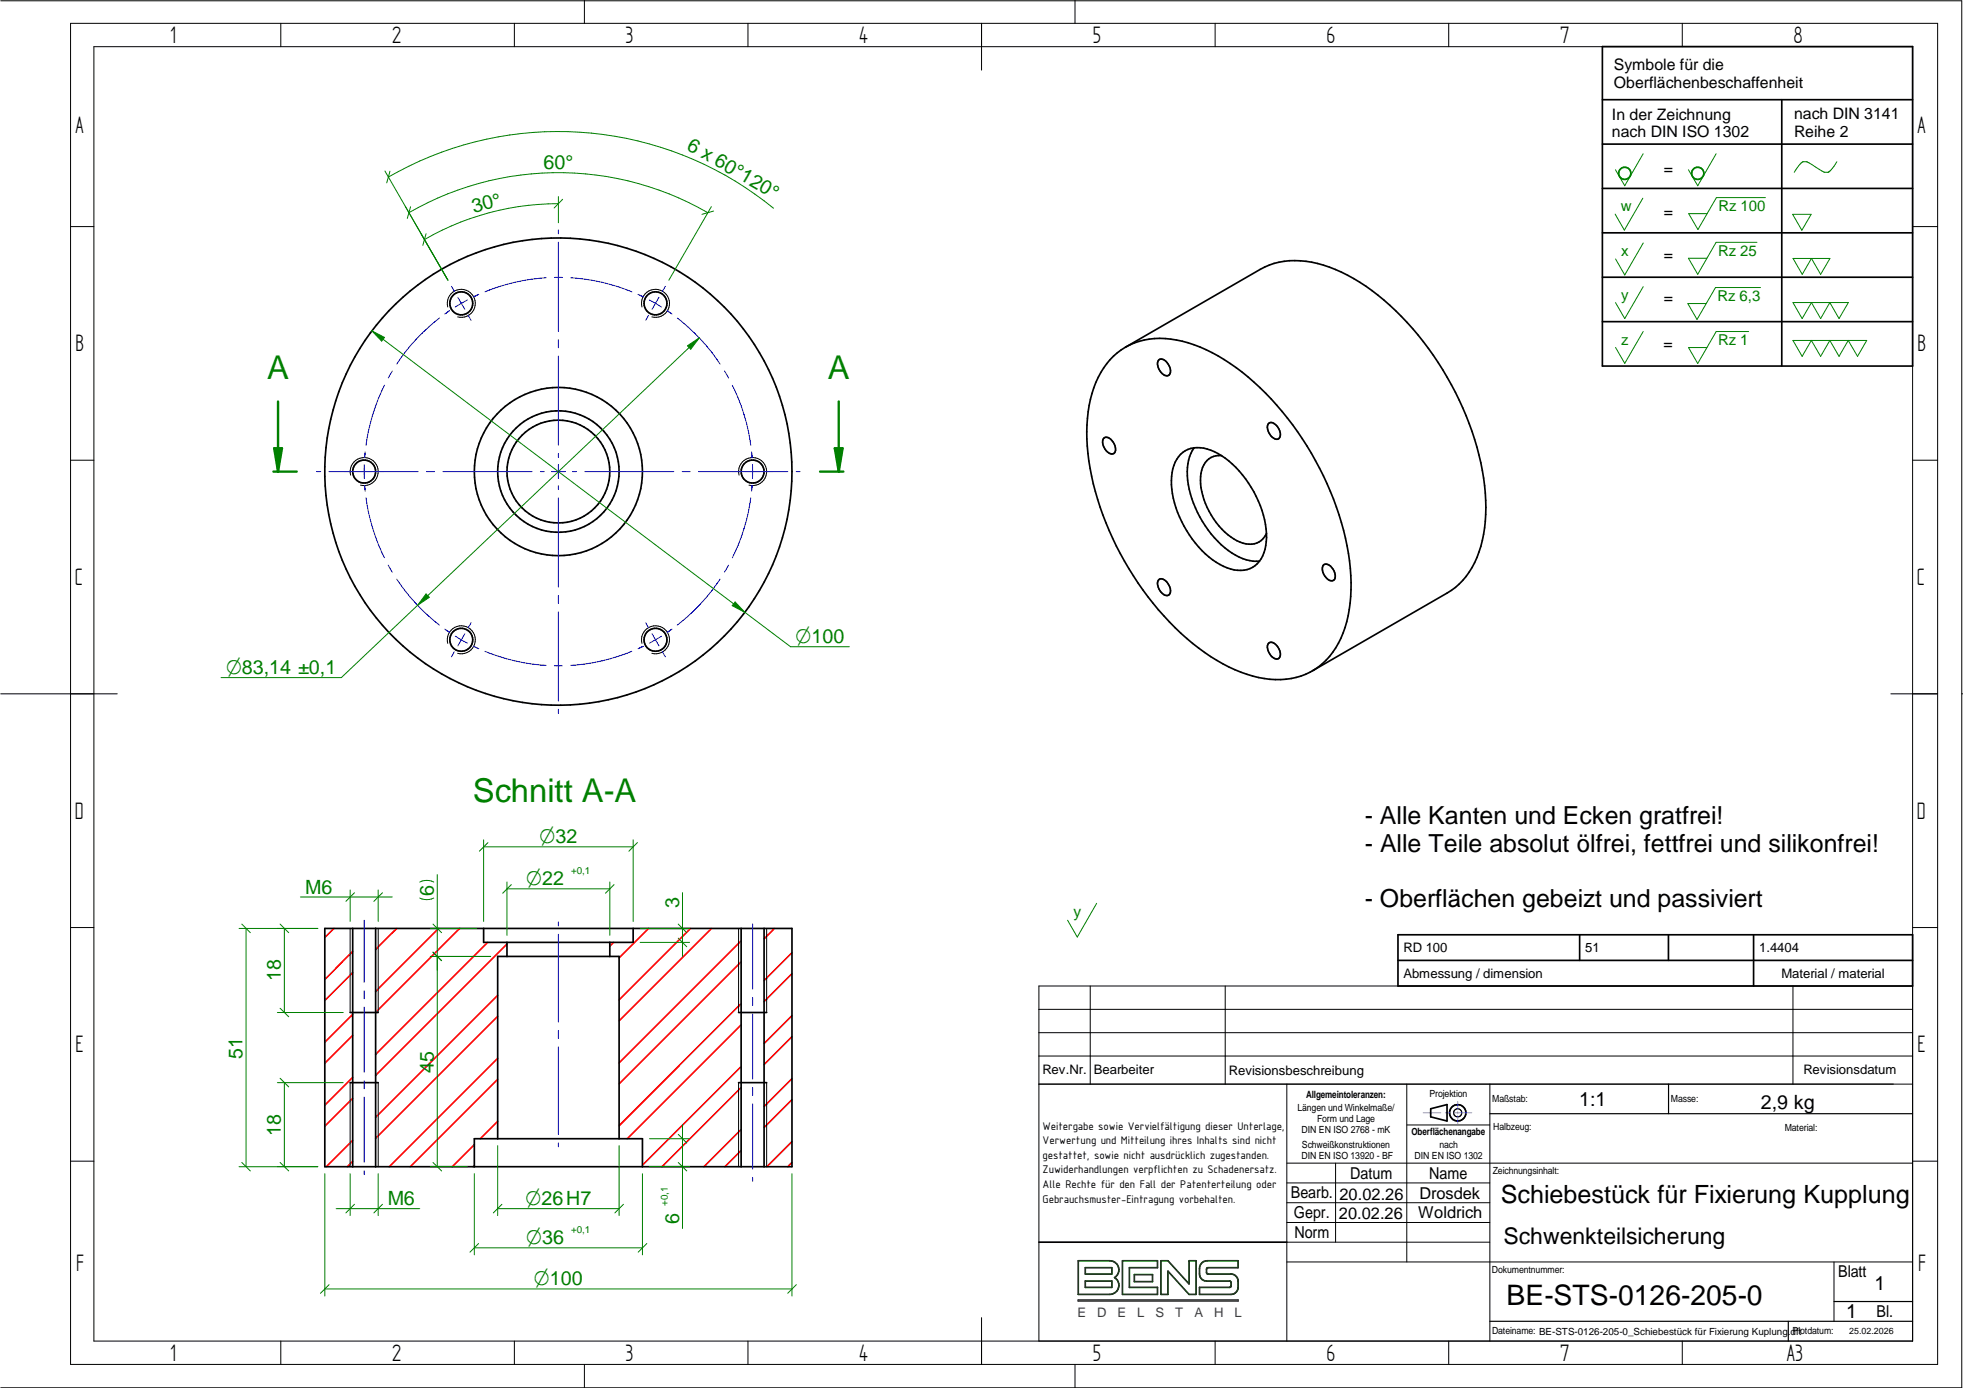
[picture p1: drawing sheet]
<svg xmlns="http://www.w3.org/2000/svg" width="420mm" height="297mm" viewBox="0 0 420 297" stroke-linecap="round" stroke-linejoin="round" font-family="sans-serif">
<g fill="none" stroke="#000" stroke-width=".21">
<path d="M.2 .2h419.7v296.8h-419.7M15.1 5h399.6v287h-399.6zM20.1 10h389.3v277h-389.3zM60.1 5v5M110.1 5v5M125.1 0v5M160.1 5v5M210.1 5v10M230.1 0v5M260.1 5v5M310.1 5v5M360.1 5v5"/>
<path d="M15.1 48.5h5M409.4 48.5h5.3M95.8 65.7a3 3 0 0 1 2.7-3.8 3 3 0 0 1 3.2 3.3 3 3 0 0 1-3.8 2.6M137.4 65.7a3 3 0 0 1 2.6-3.8 3 3 0 0 1 3.3 3.3 3 3 0 0 1-3.8 2.6M15.1 98.5h5M409.4 98.5h5.3M75 101.7a3 3 0 0 1 2.7-3.8 3 3 0 0 1 3.3 3.3 3 3 0 0 1-3.8 2.6M158.2 101.7a3 3 0 0 1 2.6-3.8 3 3 0 0 1 3.3 3.3 3 3 0 0 1-3.8 2.6M95.8 137.7a3 3 0 0 1 2.7-3.8 3 3 0 0 1 3.2 3.3 3 3 0 0 1-3.8 2.6M137.4 137.7a3 3 0 0 1 2.6-3.8 3 3 0 0 1 3.3 3.3 3 3 0 0 1-3.8 2.6M.2 148.5h24.9M404.7 148.5h10"/>
<path d="M419.9 148.5h.2M15.1 198.5h5M409.4 198.5h5.3M222.4 216h187M233.4 211v21M262.2 211v21M383.8 211v21M409.4 211h-187v76M222.4 232h187M222.4 226h187M222.4 221h187M275.4 232v55"/>
<path d="M301.1 232v38.1M318.9 232v55M15.1 248.5h5M275.4 253.2h43.5M275.4 257.4h43.5M275.4 248.9h134M285.9 248.9v16.9M301.1 240.7h17.8M409.4 248.5h5.3M275.4 270.1h134M275.4 261.6h43.5M275.4 265.8h43.5"/>
<path d="M392.5 270.1v12.7M60.1 287v5M110.1 287v5M125.1 292v5M160.1 287v5M210.1 282v10M230.1 292v5M260.1 287v5M310.1 287v5M360.1 287v5"/>
</g>
<g fill="none" stroke="#000" stroke-width=".25">
<path d="M318.9 238.3h90.5M357.1 232v6.3M392.5 278.5h16.9M318.9 282.8h90.5M382.8 282.8v4.2"/>
<circle cx="312" cy="238.1" r=".87"/>
</g>
<g fill="none" stroke="#000" stroke-width=".36">
<path d="M343 10h66.4v68.3h-66.4zM343 30.8h66.4M343 21.3h66.4M381.4 21.3v57M343 40.3h66.4M343 49.8h66.4M343 59.3h66.4M343 68.8h66.4M299.2 200h110.2v11h-110.2zM299.2 205.5h110.2M338.1 200v5.5M357.1 200v5.5"/>
<path d="M375.3 200v11M306.2 237.3l3.5-.9v3.5l-3.5-.9zM222.4 265.8h53"/>
<circle cx="98.7" cy="64.9" r="2.46"/>
<circle cx="140.3" cy="64.9" r="2.46"/>
<circle cx="77.9" cy="100.9" r="2.46"/>
<circle cx="119.5" cy="100.9" r="18"/>
<circle cx="119.5" cy="100.9" r="13"/>
<circle cx="119.5" cy="100.9" r="50"/>
<circle cx="119.5" cy="100.9" r="11"/>
<circle cx="161.1" cy="100.9" r="2.45"/>
<circle cx="98.7" cy="136.9" r="2.46"/>
<circle cx="140.3" cy="136.9" r="2.46"/>
<circle cx="312" cy="238.2" r="1.75"/>
</g>
<path d="M304.6 238.1h3.8M309.4 238.1h.9M311.2 238.1h3.8M312 235.7v1.8M312 237.9v.4M312 238.8v1.8" fill="none" stroke="#229aff" stroke-width=".21"/>
<path d="M230.8 269.8h6.7a1.94 1.94 0 0 1 1.9 1.4 1.94 1.94 0 0 1-.8 2.2 1.95 1.95 0 0 1 .8 2.2 1.95 1.95 0 0 1-1.9 1.4h-6.7zM232.3 274.2h5.7v1.3h-5.7zM232.3 271.3h5.7v1.3h-5.7zM240.3 269.8h7.4v1.5h-6v4.2h6v1.5h-7.4zM242.8 272.8h3.9v1.5h-3.9zM248.5 269.8h1.5l4.5 5v-5h1.5v7.2h-1.5l-4.5-5v5h-1.5zM257.1 270.4a1.55 1.55 0 0 1 1.3-.6h6.6v1.5h-6.5l-.3 .3v.8l.3 .2h5l.6 .2 .6 .4a2.72 2.72 0 0 1 .3 2.3l-.3 .9-.9 .6h-7.1v-1.5h6.5l.3-.3v-.8l-.3-.2h-5l-.6-.2-.5-.4a3.4 3.4 0 0 1-.2-2.9z" fill="none" stroke="#004000" stroke-width=".36"/>
<path d="M230.8 278.2h34.2v.2h-34.2z" fill="none" stroke="#3f3f3f" stroke-width=".36"/>
<g fill="none" stroke="#008000" stroke-width=".21">
<path d="M351.7 32.9l-3.9 6.9-2-3.5M367.3 32.9l-3.9 6.9-2-3.5M393.2 34.6a5.2 5.2 0 0 1-1.9 2.3l-.9-.1-3.5-2.1a1.43 1.43 0 0 0-1.9 .8l-1 1.4M351.6 42.4l-3.9 6.9-2-3.5M351.7 52l-3.9 6.8-2-3.4M376.1 51.9h-8.8l-3.9 6.8-2-3.4h3.9M377.9 42.3h-10.5l-4 6.8-1.9-3.4h3.9M383.7 45.9h4l-2 3.4zM383.8 55.3h7.9l-2 3.4-2-3.4-1.9 3.4zM351.7 61.3l-3.9 6.9-2-3.4M351.7 70.9l-3.9 6.9-2-3.4M374.3 71h-7l-3.9 6.8-2-3.4h3.9"/>
<path d="M376.8 61.5h-9.6l-4 6.9-1.9-3.4h3.9M383.8 64.7h11.8l-2 3.5-1.9-3.5-2 3.5-2-3.5-2 3.5zM383.8 72.9h15.8l-2 3.4-2-3.4-2 3.4-1.9-3.4-2 3.4-2-3.4-2 3.4zM234.7 193.3l-4.1 7.2-2.1-3.6"/>
</g>
<g fill="none" stroke="#008000" stroke-width=".36">
<circle cx="347.8" cy="37.1" r="1.3"/>
<circle cx="363.4" cy="37.1" r="1.3"/>
</g>
<path d="M59.5 85.9v15h4M175.5 100.9h4" fill="none" stroke="#008000" stroke-width=".51"/>
<path d="M58.7 95.9h1.7l-.9 5z" fill="#008000"/>
<path d="M58.7 95.9h1.7l-.9 5zM179.5 85.9v15" fill="none" stroke="#008000" stroke-width=".51"/>
<path d="M178.7 95.9h1.6l-.8 5z" fill="#008000"/>
<path d="M178.7 95.9h1.6l-.8 5zM58.5 100.9h1M179.5 100.9h1" fill="none" stroke="#008000" stroke-width=".51"/>
<g fill="none" stroke="#f00" stroke-width=".36">
<path d="M71.5 198.7l-2 1.9M80.4 198.7h.1M84.9 198.7l-4.5 4.5M93.9 198.7l-13.5 13.5M98.4 198.7l-18 18M138.8 198.7l-6.3 6.3M147.8 198.7l-15.3 15.3M152.3 198.7l-19.8 19.7M165.7 198.7l-2.2 2.2M75.5 217.1l-6 6M75.5 208.1l-6 6M75.5 203.6l-6 6"/>
<path d="M104.4 201.7l-24 24M106.5 217.5l-26.1 26.1M106.5 213l-26.1 26.1M108.5 202l-28.1 28.1M131.3 201.7l-.8 .8M158.6 214.8l-26.1 26.1M158.6 201.3l-26.1 26.1M158.6 219.3l-24.4 24.4M158.6 205.8l-26.1 26.1M169.5 208.4l-6 6M169.5 203.9l-6 6M169.5 217.4l-6 5.9"/>
<path d="M75.5 235.1l-6 5.9M75.5 230.6l-6 5.9M75.5 221.6l-6 6M106.5 226.5l-23.2 23.2M106.5 231l-18.7 18.7M106.5 240l-3.7 3.7M158.6 228.3l-21.1 21.1M158.6 232.7l-16.9 17M169.5 221.8l-6 6M169.5 235.3l-6 6M169.5 230.8l-6 6M75.5 248.5l-1.2 1.2"/>
<path d="M75.5 244.1l-5.6 5.6M101.5 249.4l-.2 .3M101.5 245l-4.7 4.7M158.6 241.7l-7.9 8M158.6 246.2l-3.4 3.5M169.5 244.3l-5.4 5.4M169.5 248.8l-.9 .9"/>
</g>
<g fill="none" stroke="#000" stroke-width=".36">
<path d="M69.5 198.7h100v51h-100zM75.5 198.7v51M80.4 198.7v51M135.5 198.7v3h-32v-3M158.6 198.7v51M163.5 198.7v51M74.9 216.7h6.1M108.5 201.7v3M130.5 201.7v3M158.1 216.7h6M74.9 231.7h6.1M158.1 231.7h6"/>
<path d="M132.5 243.7v-39h-26v39M137.5 249.7v-6h-36v6"/>
</g>
<path d="M74.9 198.7v18M81 198.7v18M158.1 198.7v18M164.1 198.7v18M74.9 231.7v18M81 231.7v18M158.1 231.7v18M164.1 231.7v18" fill="none" stroke="#000" stroke-width=".21"/>
<g fill="none" stroke="#008000" stroke-width=".21">
<path d="M82.4 36.6l13.5 23.4M83.1 37.9a72.8 72.8 0 0 1 82.5 6.7M83.5 36.6l-.7 2.5M87.5 45.5a64 64 0 0 1 64 0M87.9 44.3l-.7 2.5M91.2 50l-.7 2.5M119.5 42.1v5.6M119.5 43.6a57.1 57.1 0 0 0-28.6 7.7M120.4 42.7l-1.8 1.8M152.3 44.2l-9.1 15.8M152.7 45.2l-2.4 .7M79.6 70.8l2.7 1.4-.6 .8z"/>
<path d="M79.6 70.8l89.6 67.6h12.6M103.5 179.7v17.5M135.5 179.7v17.5M51.2 198.7h16.8M51.8 197.8l1.8 1.8M52.7 198.7v51M60 197.8l1.8 1.8M60.9 198.7v18M64.3 192h19.7M74.9 190.5v6.7M75.9 191.1l-1.9 1.8M81 190.5v6.7"/>
<path d="M81.9 191.1l-1.9 1.8M89.8 188.8l1-.4a3.3 3.3 0 0 1 2 .4M89.8 192.2l1.5 .3 1.5-.3M92.1 198.7h9.9M92.7 197.8l1.8 1.8M93.6 187.2v62.5M103.5 181.2h32M104.4 180.3l-1.8 1.9M108.5 190.2h22M108.5 188.7v11.5M109.4 189.3l-1.8 1.9M130.5 188.7v11.5"/>
<path d="M131.4 189.3l-1.8 1.9M136.4 180.3l-1.8 1.9M137 198.7h10.6M145.2 197.8l1.8 1.8M146.1 191v13.7M59.4 216.7h14.1M60 215.8l1.8 1.8M92.1 204.7h12.9M92.7 203.8l1.8 1.8M137 201.7h10.6M145.2 200.8l1.8 1.8M59.4 231.7h14.1"/>
<path d="M60 230.8l1.8 1.8M60.9 231.7v18M51.2 249.7h16.8M51.8 248.8l1.8 1.8M60 248.8l1.8 1.8M69.5 251.2v26.1M72 258.7h17.8M74.9 251.2v8.9M75.9 257.7l-1.9 1.9M81 251.2v8.9M81.9 257.7l-1.9 1.9M92.1 249.7h7.9"/>
<path d="M92.7 248.8l1.8 1.8M101.5 251.2v17.3M106.5 258.7h26M106.5 245.2v14.9M107.4 257.7l-1.8 1.9M132.5 245.2v14.9M133.4 257.7l-1.8 1.9M137.5 251.2v17.3M139 249.7h8.6M139 243.7h8.6M145.2 242.8l1.8 1.8M145.2 248.8l1.8 1.8"/>
<path d="M146.1 240.7v22.2M169.5 251.2v26.1M69.5 275.8h100M70.4 274.9l-1.8 1.9M101.5 267h36M102.4 266.1l-1.8 1.9M138.4 266.1l-1.8 1.9M170.4 274.9l-1.8 1.9"/>
</g>
<g fill="none" stroke="#00f" stroke-width=".21">
<path d="M116.9 59.4a41.7 41.7 0 0 0-13.1 3M119.5 49.2v.8M119.5 51.8v19.1M120.4 59.4h-1.7M122.2 59.4a40.9 40.9 0 0 1 13 3.1M84 79.4l-.9 1.5M94.1 68.1a40.4 40.4 0 0 0-9.2 9.8M95.5 67l.7-.5-1 .7M96.6 61.3l.6 1M98 63.6l1.5 2.6M100 64.2l-2.6 1.5M100.2 67.5l.6 1.1"/>
<path d="M102.5 63l-1.1 .5 .8-.4M119.5 72.7v1.7M119.5 76.2v19.1M136.6 63l1.1 .5-.8-.3M138.8 67.5l-.6 1.1M139 64.2l2.6 1.5M141 63.6l-1.4 2.6M142.4 61.3l-.6 1M143.6 67l-.8-.5 1 .7M145 68.1a40.5 40.5 0 0 1 9.1 9.8M155.1 79.4l.8 1.5M78 99.4v3"/>
<path d="M78.2 96.7l-.1 1.2v-.9M82.3 82.4a41.1 41.1 0 0 0-4 12.9M119.5 97.1v.8M119.5 99.4v3M156.7 82.5a40.7 40.7 0 0 1 4 12.8M160.9 96.7l.1 1.2-.1-.8M161.1 99.4v3M67.8 100.9h.9M70.4 100.9h19.1M78.1 104.8v-.9l.1 1.2M78.3 106.5a40.8 40.8 0 0 0 4 12.9M91.3 100.9h1.7"/>
<path d="M94.8 100.9h19.1M115.7 100.9h.8M118 100.9h3M119.5 103.9v.9M119.5 106.6v19M122.5 100.9h.9M125.1 100.9h19.1M146 100.9h1.8M149.5 100.9h19.1M160.7 106.6a41.2 41.2 0 0 1-4 12.8M160.9 104.8l.1-.9-.1 1.2M170.4 100.9h.9"/>
<path d="M83.1 120.9l.9 1.5M84.9 123.9a41.5 41.5 0 0 0 9.2 9.9M95.2 134.6l1 .7-.7-.5M97.2 139.5l-.6 1.1M97.4 136.1l2.6 1.5M99.5 135.6l-1.5 2.6M100.8 133.3l-.6 1M101.4 138.3l1.1 .5M103.8 139.4a40.5 40.5 0 0 0 13.1 3M119.5 127.4v1.7M119.5 130.9v19.1M135.2 139.4a39.8 39.8 0 0 1-13.1 3"/>
<path d="M136.9 138.7l.8-.4-1.1 .5M138.2 133.3l.6 1M139.6 135.6l1.4 2.6M141.6 136.1l-2.6 1.5M141.8 139.5l.6 1.1M143.8 134.6l-1 .7 .7-.5M154.1 124a40.8 40.8 0 0 1-9.1 9.8M155.9 120.9l-.8 1.5M119.5 151.8v.9M120.4 142.5h-1.8M119.5 197.3v.9M119.5 199.9v18.8"/>
<path d="M119.5 220.5v1.7M119.5 224v18.8M119.5 244.6v.8"/>
</g>
<path d="M79.6 70.8l2.7 1.4-.6 .8z" fill="#008000"/>
<path d="M157.3 128.8l2.1 2.2-2.7-1.4z" fill="none" stroke="#008000" stroke-width=".21"/>
<path d="M157.3 128.8l2.1 2.2-2.7-1.4z" fill="#008000"/>
<path d="M147.1 74l2.6-1.7-1.9 2.4zM149.7 72.3l-76.6 72.7h-25.8" fill="none" stroke="#008000" stroke-width=".21"/>
<path d="M147.1 74l2.6-1.7-1.9 2.4z" fill="#008000"/>
<path d="M91.2 127.1l.7 .7-2.5 1.7z" fill="none" stroke="#008000" stroke-width=".21"/>
<path d="M91.2 127.1l.7 .7-2.5 1.7z" fill="#008000"/>
<path d="M238.3 76.2l2.6-1.9 28.9-16.7a16.7 16.7 0 0 1 13.5-.9 42.1 42.1 0 0 1 17.9 12.3 64.9 64.9 0 0 1 16.6 34.9 29.3 29.3 0 0 1-2.7 17.6 14.6 14.6 0 0 1-5.4 5.4l-29.3 16.9a17.7 17.7 0 0 1-14.8 0 46.9 46.9 0 0 1-18.8-14.7 63.9 63.9 0 0 1-14.1-33.6 26.9 26.9 0 0 1 3.5-16.8zM240.9 74.3a16.7 16.7 0 0 1 13.4-.9 44.4 44.4 0 0 1 20.1 14.7 64.4 64.4 0 0 1 14.6 33.5 28.1 28.1 0 0 1-3.1 17.1 14.5 14.5 0 0 1-4.5 4.6M248 77.1a1.38 1.38 0 0 1 2 .8 1.81 1.81 0 0 1 .1 2.4 2.19 2.19 0 0 1-2.3-2v-.7zM236.2 93.8a1.39 1.39 0 0 1 2.1 .8 1.87 1.87 0 0 1 .1 2.5 1.97 1.97 0 0 1-2.3-1.7l-.1-.8zM252.7 97.2a5.8 5.8 0 0 1 6.5-.8 20 20 0 0 1 10.1 10.8 15.9 15.9 0 0 1 1.2 11.1 5.4 5.4 0 0 1-7.1 3.5 18.4 18.4 0 0 1-10-9.2 17 17 0 0 1-2.1-13l.6-1.3zM255.6 95.8a11.6 11.6 0 0 0-.8 9.9 22.2 22.2 0 0 0 10.4 13.5l2.3 .8 2.1 .1M261.4 97.5a4 4 0 0 0-4.3 3.8 15.6 15.6 0 0 0 5.7 13.1 6.5 6.5 0 0 0 6.2 1.8 3.8 3.8 0 0 0 2.1-2M271.5 90.7a1.38 1.38 0 0 1 2 .8 1.65 1.65 0 0 1-.1 2.5 2.53 2.53 0 0 1-1.9-3.3zM248 124.1a1.38 1.38 0 0 1 2 .8 1.81 1.81 0 0 1 .1 2.5 2.19 2.19 0 0 1-2.3-2.1v-.7zM271.5 137.7a1.38 1.38 0 0 1 2 .8 1.84 1.84 0 0 1 .2 2.4 2.18 2.18 0 0 1-2.4-2v-.7zM283.2 121a1.41 1.41 0 0 1 2.1 .8 1.83 1.83 0 0 1 .1 2.4 1.81 1.81 0 0 1-2.1-1.3l-.3-1.1z" fill="none" stroke="#000" stroke-width=".36"/>
<path d="M77.9 196.9v13.3M161.1 197.7v14M77.9 212v1.7M77.9 215.5v14M161.1 213.5v1.7M161.1 217v13.9M77.9 231.3v1.7M77.9 234.8v14M161.1 232.7v1.7M161.1 236.2v14M77.9 250.5v.9M161.1 252v.8" fill="none" stroke="#00f" stroke-width=".21"/>
<g font-size="7" fill="#008000">
<text x="57.2" y="81.1">A</text>
<text x="177.2" y="81.1">A</text>
<text x="101.2" y="171.5">Schnitt A-A</text>
</g>
<text font-size="6" x="322.5" y="279.3">BE-STS-0126-205-0</text>
<g font-size="5.8">
<text x="36.4" y="9.2">1</text>
<text x="83.9" y="9.2">2</text>
<text x="133.9" y="9.2">3</text>
<text x="183.9" y="9.2">4</text>
<text x="233.9" y="9.2">5</text>
<text x="283.9" y="9.2">6</text>
<text x="333.9" y="9.2">7</text>
<text x="383.9" y="9.2">8</text>
<text x="16.1" y="28.4">A</text>
<text x="410.4" y="28.4">A</text>
<text x="16.1" y="75.2">B</text>
<text x="410.4" y="75.2">B</text>
<text x="16" y="125.2">C</text>
<text x="410.3" y="125.2">C</text>
<text x="16" y="175.2">D</text>
<text x="410.3" y="175.2">D</text>
<text x="16.1" y="225.2">E</text>
<text x="410.4" y="225.2">E</text>
<text x="16.3" y="271.9">F</text>
<text x="410.6" y="271.9">F</text>
<text x="36.4" y="291.2">1</text>
<text x="83.9" y="291.2">2</text>
<text x="133.9" y="291.2">3</text>
<text x="183.9" y="291.2">4</text>
<text x="233.9" y="291.2">5</text>
<text x="283.9" y="291.2">6</text>
<text x="333.9" y="291.2">7</text>
<text x="382.4" y="291.2">A3</text>
</g>
<text font-size="5.4" x="321.2" y="257.5">Schiebestück für Fixierung Kupplung</text>
<g font-size="5.3">
<text x="292.2" y="176.3">- Alle Kanten und Ecken gratfrei!</text>
<text x="292.2" y="182.2">- Alle Teile absolut ölfrei, fettfrei und silikonfrei!</text>
<text x="292.2" y="194.1">- Oberflächen gebeizt und passiviert</text>
</g>
<text font-size="4.9" x="321.8" y="266.3">Schwenkteilsicherung</text>
<g font-size="4.6" fill="#008000">
<text x="170.3" y="137.7">O100</text>
<text x="48.4" y="144.3">O83,14 ±0,1</text>
<text x="115.5" y="180.5">O32</text>
<text x="112.6" y="189.5">O22</text>
<text x="112.5" y="257.9">O26H7</text>
<text x="112.6" y="266.3">O36</text>
<text x="114.3" y="275.1">O100</text>
</g>
<g font-size="4.2" fill="#008000">
<text x="146.8" y="31.8" transform="rotate(30 146.8 31.8)">6 x 60°120°</text>
<text x="116.3" y="36.2">60°</text>
<text x="101.4" y="45.6" transform="rotate(-15 101.4 45.6)">30°</text>
<text x="65.4" y="191.2">M6</text>
<text x="92.8" y="191.6" transform="rotate(-90 92.8 191.6)">6</text>
<text x="145.3" y="194.4" transform="rotate(-90 145.3 194.4)">3</text>
<text x="60.1" y="210" transform="rotate(-90 60.1 210)">18</text>
<text x="51.9" y="226.5" transform="rotate(-90 51.9 226.5)">51</text>
<text x="92.8" y="229.5" transform="rotate(-90 92.8 229.5)">45</text>
<text x="60.1" y="243" transform="rotate(-90 60.1 243)">18</text>
<text x="83" y="257.9">M6</text>
<text x="145.3" y="261.9" transform="rotate(-90 145.3 261.9)">6</text>
</g>
<g font-size="4.2">
<text x="338" y="236.8">1:1</text>
<text x="376.9" y="237.4">2,9 kg</text>
<text x="401.2" y="276.1">1</text>
<text x="395.2" y="282.1">1</text>
</g>
<g font-size="3.5">
<text x="276.3" y="256.5">Bearb.</text>
<text x="286.7" y="256.7">20.02.26</text>
<text x="289" y="252.2">Datum</text>
<text x="303.8" y="256.5">Drosdek</text>
<text x="305.9" y="252.2">Name</text>
<text x="277" y="260.7">Gepr.</text>
<text x="286.6" y="260.8">20.02.26</text>
<text x="303.5" y="260.6">Woldrich</text>
<text x="277" y="264.9">Norm</text>
<text x="393.4" y="273.4">Blatt</text>
<text x="401.6" y="281.8">Bl.</text>
</g>
<g font-size="3.4">
<text x="345.4" y="15">Symbole für die</text>
<text x="345.4" y="18.8">Oberflächenbeschaffenheit</text>
<text x="345" y="25.6">In der Zeichnung</text>
<text x="345" y="29.4">nach DIN ISO 1302</text>
<text x="384" y="25.5">nach DIN 3141</text>
<text x="384" y="29.3">Reihe 2</text>
<text x="356.1" y="37.2">=</text>
<text x="356.1" y="46.4">=</text>
<text x="356.1" y="55.6">=</text>
<text x="356.1" y="64.9">=</text>
<text x="356" y="74.7">=</text>
</g>
<text font-size="3.4" fill="#008000" x="229.8" y="196.3">y</text>
<g font-size="3.2" fill="#008000">
<text x="347" y="45.3">w</text>
<text x="367.8" y="45.1">Rz 100</text>
<text x="347" y="54.8">x</text>
<text x="367.8" y="54.7">Rz 25</text>
<text x="347" y="64.2">y</text>
<text x="367.6" y="64.4">Rz 6,3</text>
<text x="347" y="73.8">z</text>
<text x="367.8" y="73.8">Rz 1</text>
</g>
<g font-size="2.8">
<text x="300.4" y="203.7">RD 100</text>
<text x="339.3" y="203.7">51</text>
<text x="376.5" y="203.7">1.4404</text>
<text x="300.4" y="209.2">Abmessung / dimension</text>
<text x="381.3" y="209.2">Material / material</text>
<text x="223.1" y="229.9">Rev.Nr.</text>
<text x="234.1" y="229.9">Bearbeiter</text>
<text x="263" y="230">Revisionsbeschreibung</text>
<text x="386" y="229.9">Revisionsdatum</text>
</g>
<g font-size="2.8" fill="#3f3f3f">
<text x="230.6" y="281.8">E</text>
<text x="234.8" y="281.8">D</text>
<text x="239.2" y="281.8">E</text>
<text x="243.4" y="281.8">L</text>
<text x="247.3" y="281.8">S</text>
<text x="251.6" y="281.8">T</text>
<text x="255.6" y="281.8">A</text>
<text x="259.9" y="281.8">H</text>
<text x="264.2" y="281.8">L</text>
</g>
<g font-size="2.6">
<text x="223.2" y="241.7">Weitergabe sowie Vervielfältigung dieser Unterlage,</text>
<text x="223.2" y="244.9">Verwertung und Mitteilung ihres Inhalts sind nicht</text>
<text x="223.2" y="248">gestattet, sowie nicht ausdrücklich zugestanden.</text>
<text x="223.2" y="251.1">Zuwiderhandlungen verpflichten zu Schadenersatz.</text>
<text x="223.2" y="254.2">Alle Rechte für den Fall der Patenterteilung oder</text>
<text x="223.2" y="257.4">Gebrauchsmuster-Eintragung vorbehalten.</text>
</g>
<g font-size="2.1" fill="#008000">
<text x="122.2" y="187.1">+0,1</text>
<text x="122.2" y="263.9">+0,1</text>
<text x="142.9" y="258" transform="rotate(-90 142.9 258)">+0,1</text>
</g>
<g font-size="2.1">
<text x="277.7" y="237.8">Längen und Winkelmaße/</text>
<text x="279.6" y="235">Allgemeintoleranzen:</text>
<text x="306" y="234.8">Projektion</text>
<text x="319.4" y="235.9">Maßstab:</text>
<text x="357.6" y="235.9">Masse:</text>
<text x="278.6" y="242.5">DIN EN ISO 2768 - mK</text>
<text x="278.6" y="245.7">Schweißkonstruktionen</text>
<text x="281.9" y="240.1">Form und Lage</text>
<text x="302.1" y="243">Oberflächenangabe</text>
<text x="308.1" y="245.6">nach</text>
<text x="319.6" y="241.9">Halbzeug:</text>
<text x="382" y="242">Material:</text>
<text x="278.6" y="248">DIN EN ISO 13920 - BF</text>
<text x="302.8" y="248">DIN EN ISO 1302</text>
<text x="319.5" y="251.2">Zeichnungsinhalt:</text>
<text x="319.3" y="272.4">Dokumentnummer:</text>
<text x="319.4" y="285.6">Dateiname: BE-STS-0126-205-0_Schiebestück für Fixierung Kuplung.dft</text>
<text x="383.7" y="285.6">Plotdatum:</text>
</g>
<text font-size="1.9" x="395.8" y="285.5">25.02.2026</text>
</svg>
